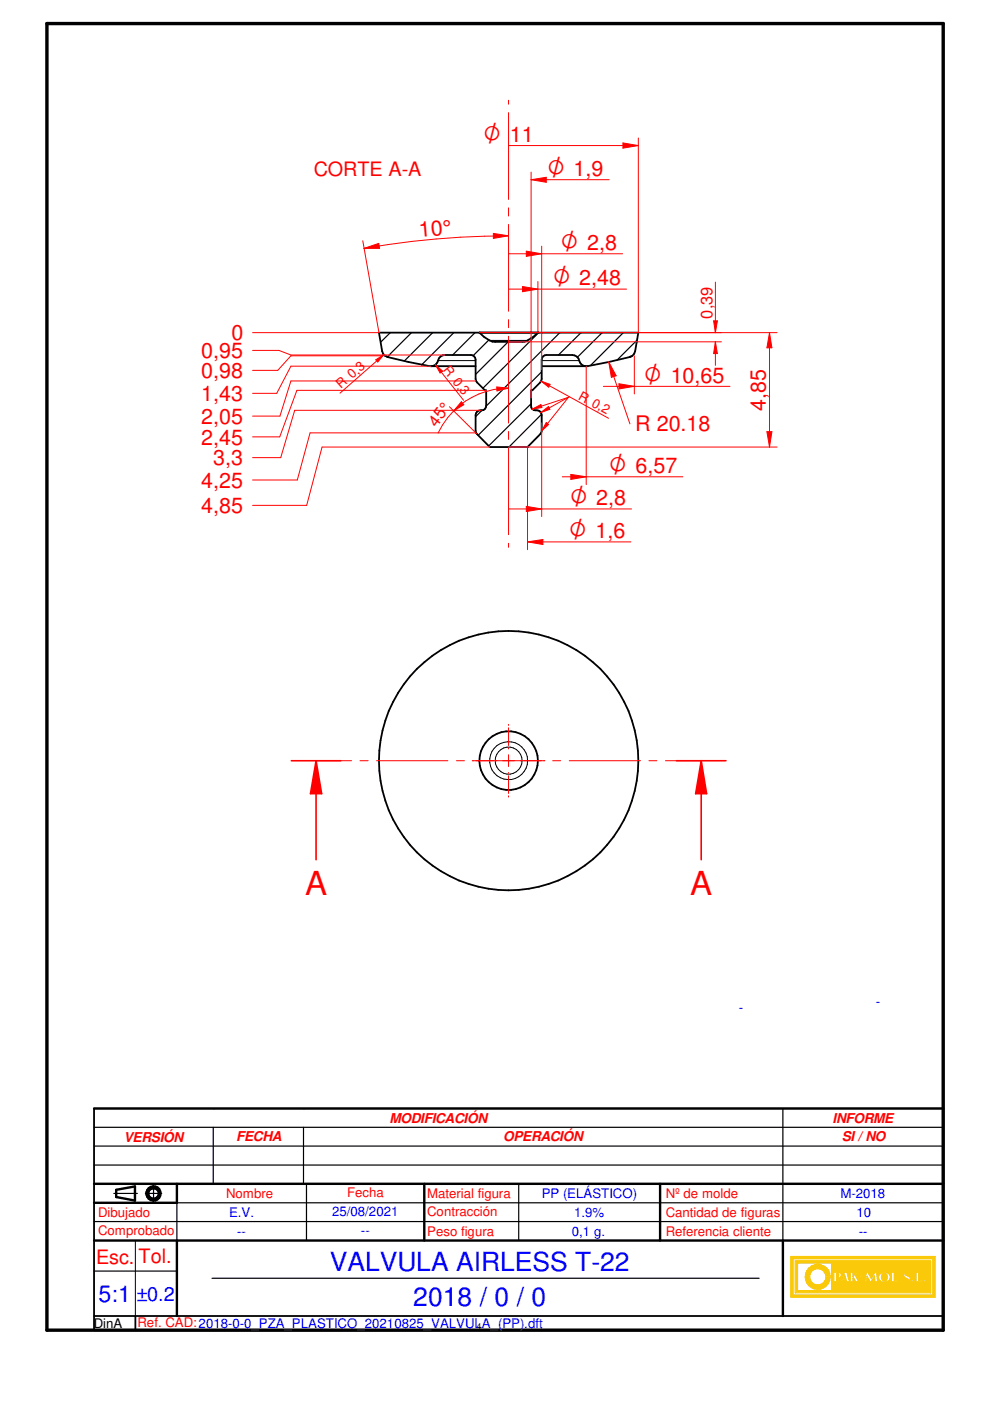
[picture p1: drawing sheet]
<svg xmlns="http://www.w3.org/2000/svg" width="210mm" height="297mm" viewBox="0 0 210 297" stroke-linecap="round" stroke-linejoin="round" font-family="sans-serif">
<path d="M9.9 5h190.1v277h-190.1z" fill="none" stroke="#000" stroke-width=".72"/>
<g fill="none" stroke="#000" stroke-width=".51">
<path d="M19.9 255h17.6M19.9 251h180.1M24.6 252.3v1.5M28.6 251.5v3.1M140 251v12M19.9 263h180.1M166 263v16"/>
<circle cx="32.5" cy="253" r="1.5"/>
<circle cx="32.6" cy="253" r="1.14"/>
</g>
<path d="M19.9 235v47h180.1v-47M19.9 279h180.1M28.7 279v3" fill="none" stroke="#000" stroke-width=".38"/>
<g fill="none" stroke="#000" stroke-width=".25">
<path d="M45.2 239v12M64.3 239v12M166 235v28M19.9 247h180.1M19.9 259h180.1M24.1 253h5M30.8 253h3.5M32.6 251.3v3.5M37.5 255v8M65 251v12M110 251v12M19.9 269.5h17.6"/>
<path d="M45 271h116"/>
</g>
<g fill="#faca0a">
<path d="M167.7 266.4v8.6h30.5v-8.6zM168.1 266.9h29.7v7.7h-29.7z" fill-rule="evenodd"/>
<path d="M168.6 267.3v6.8h28.7v-6.8zM193.1 271.5a.3 .3 0 0 1 .6 0 .3 .3 0 0 1-.6 0zM194.2 269.7h.6v1.9h.8v.2h-1.4zM195.9 271.4l.4-.1v.4l-.3 .1zM169.1 267.8h7.2v5.8h-7.2zM176.8 269.7h.8a.61 .61 0 0 1 .8 .5 .61 .61 0 0 1-.6 .7h-.4v.9h-.6zM179 269.7h.5l.6 2.1h-.6l-.1-.4h-.6l-.2 .4h-.2zM180.3 269.7h.5v.9l.8-.9h.3l-.5 .7 .7 1.4h-.7l-.5-.9-.1 .9h-.5zM182.2 270.6h.8v.2h-.8zM183.7 269.7h.3l.7 1.4 .8-1.4h.3l.3 2.1h-.6l-.1-1.2-.7 1.2h-.2l-.6-1.2-.2 1.2h-.4zM186.4 270.2a1.19 1.19 0 0 1 1.7-.4 1.19 1.19 0 0 1 .3 1.7 1.2 1.2 0 0 1-1.5 .2 1.2 1.2 0 0 1-.5-1.5zM189 269.7h.6v1.9h.8v.2h-1.4zM191.6 270a.73 .73 0 0 1 .8-.3 .73 .73 0 0 1 .6 .6l-.3 .1a.35 .35 0 0 0-.3-.5 .35 .35 0 0 0-.4 .4l.3 .1a.74 .74 0 0 1 .6 1.1 .74 .74 0 0 1-1.2 .1l-.1-.5h.2v.3a.35 .35 0 0 0 .5 .2 .35 .35 0 0 0 .1-.5 .88 .88 0 0 1-.8-1.1z" fill-rule="evenodd"/>
</g>
<g fill="none" stroke="#faca0a" stroke-width=".25">
<path d="M176.8 269.7h.8a.63 .63 0 0 1 .7 .3 .63 .63 0 0 1 0 .8l-.9 .1v.9h-.6zM179 269.7h.5l.6 2.1h-.6l-.1-.4h-.6l-.2 .4h-.2zM180.3 269.7h.5v.9l.8-.9h.3l-.5 .7 .7 1.4h-.7l-.5-.9-.1 .9h-.5zM183.7 269.7h.3l.7 1.4 .8-1.4h.3l.3 2.1h-.6l-.1-1.2-.7 1.2h-.2l-.6-1.2-.2 1.2h-.4zM186.4 270.2a1.19 1.19 0 0 1 1.7-.4 1.19 1.19 0 0 1 .3 1.7 1.2 1.2 0 0 1-1.5 .2 1.2 1.2 0 0 1-.5-1.5zM191.8 271.3h.1M192.2 271.7l-.4-.3v-.3h-.2a.73 .73 0 0 0 .4 .7 .73 .73 0 0 0 .8-.1M192.2 271.7h.1M192.2 269.7l-.4 .2-.2 .4a1.24 1.24 0 0 0 .9 1l.1 .1M192.3 269.7h.1M192.3 269.7l.6 .3 .1 .3-.3 .1a.35 .35 0 0 0-.3-.5 .35 .35 0 0 0-.4 .4l1 .6-.2 .8M192.3 270.4h.1"/>
<path d="M192.6 271.4h.1M192.6 271.4l-.4 .3M192.8 271.7h.1"/>
</g>
<path d="M171.3 269.1a2.65 2.65 0 0 1 2.9-.9 2.65 2.65 0 0 1 1.8 2.4h-.9a1.75 1.75 0 0 0-2.6-1.4 1.75 1.75 0 0 0 0 3 1.75 1.75 0 0 0 2.6-1.4h.9a2.66 2.66 0 0 1-3.6 2.4 2.66 2.66 0 0 1-1.1-4.1z" fill-rule="evenodd" fill="#faca0a"/>
<path d="M171.5 268.9a2.65 2.65 0 0 1 2.8-.7 2.65 2.65 0 0 1 1.7 2.4h-.9a1.74 1.74 0 0 0-2.6-1.4 1.74 1.74 0 0 0 0 3 1.74 1.74 0 0 0 2.6-1.4h.9a2.65 2.65 0 0 1-3.7 2.3 2.65 2.65 0 0 1-.8-4.2z" fill="none" stroke="#faca0a" stroke-width=".25"/>
<path d="M177.4 270l.4 .2v.4l-.3 .2h-.1z" fill-rule="evenodd" fill="#faca0a"/>
<path d="M177.4 270l.4 .2v.4l-.3 .2h-.1z" fill="none" stroke="#faca0a" stroke-width=".25"/>
<path d="M179.1 270.3l.2 .8h-.5z" fill="#faca0a"/>
<path d="M179.1 270.3l.2 .8h-.5z" fill="none" stroke="#faca0a" stroke-width=".25"/>
<path d="M187.1 270.2a.65 .65 0 0 1 .8-.1 .65 .65 0 0 1 .3 .7 .68 .68 0 0 1-.7 .9 .68 .68 0 0 1-.6-.9z" fill-rule="evenodd" fill="#faca0a"/>
<g fill="none" stroke="#faca0a" stroke-width=".25">
<path d="M167.7 266.4h30.5v8.6h-30.5zM168.1 266.9h29.7v7.7h-29.7zM168.6 267.3h28.7v6.8h-28.7zM169.1 267.8h7.2v5.8h-7.2zM182.2 270.6h.8v.2h-.8zM187.2 270l.3-.1a.9 .9 0 0 1 .6 .9 .9 .9 0 0 1-.6 .9 .96 .96 0 0 1-.3-1.7zM189 269.7h.6v1.9h.8v.2h-1.4zM194.2 269.7h.6v1.9h.8v.2h-1.4zM195.9 271.4l.4-.1v.4l-.3 .1z"/>
<circle cx="193.4" cy="271.5" r=".27"/>
</g>
<path d="M19.9 235h180.1M24.6 253.8l4 .8M28.6 251.5l-4 .8M37.5 251v4M90 251v12M37.5 263v16" fill="none" stroke="#000" stroke-width=".51"/>
<g fill="none" stroke="#000" stroke-width=".25">
<path d="M82.8 70.5l-2.1 2.1M87.2 70.5l-5.1 5.1M91.7 70.5l-6 6M96.2 70.5l-6.7 6.8M100.7 70.5l-4.7 4.8M103.6 72.1l-3.3 3.3M107.7 72.5l-6.9 6.9M114.2 70.5l-11.8 11.8M114.9 78.8l-13.5 13.5M118.7 70.5l-15.6 15.6M123.2 70.5l-4.8 4.8M127.7 70.5l-5.3 5.2"/>
<path d="M132.2 70.5l-7 7M135.1 72.1l-4.3 4.3M102.2 87l-1.4 1.3M112.6 85.6l-9 8.9M114.8 87.8l-6.9 7M19.9 239h180.1M19.9 235h180.1M45.2 235h.1M64.3 235h.1M19.9 243h180.1M37.5 255h162.5"/>
</g>
<g fill="none" stroke="#000" stroke-width=".21">
<path d="M92.9 76.5h7.9M103.8 72.2h8M114.9 76.5h7.9M28.7 263v16"/>
<circle cx="107.8" cy="161.3" r="4"/>
<circle cx="107.8" cy="161.3" r="2.87"/>
</g>
<g fill="none" stroke="#000" stroke-width=".38">
<path d="M82.1 75.6l-.5-.2-.6-.9-.7-4h55l-.6 4-.6 .9-.5 .2M82.1 75.7l9 1.9h9.7M91.6 77.6a1.78 1.78 0 0 0 1.4-1.6l.4-.4 1-.3h5.5a1.01 1.01 0 0 1 .9 .9l.1 4.5 1.9 2.1h.3v3.2a1 1 0 0 1-1.3 1 1.01 1.01 0 0 0-1 1l.1 3.7 2.9 3.1h8l3-3.1 .1-3.7a1.27 1.27 0 0 0-1.7-1l-.6-.6v-3.6h.3l1.9-2.1 .1-4.5a1.01 1.01 0 0 1 .9-.9h5.5a1.7 1.7 0 0 1 1.7 1.6l.6 .6 .5 .1M101.6 70.5a4.9 4.9 0 0 0 3.4 2h5.7a5.1 5.1 0 0 0 3.3-2M133.6 75.7l-9.1 1.9h-9.6"/>
<circle cx="107.8" cy="161.3" r="6.2"/>
<circle cx="107.9" cy="161.3" r="27.5"/>
</g>
<g fill="none" stroke="#f00" stroke-width=".21">
<path d="M107.8 153.6v.2M107.8 154.3v3.8M107.8 158.6v.2M67 161.3h7.5M76.3 161.3h1.8M79.8 161.3h15.2M96.8 161.3h1.7M100.1 161.3h15.4M107.8 160v2.5M107.8 163.8v.2M107.8 164.5v3.7M107.8 168.7v.3"/>
<path d="M117.2 161.3h1.7M120.7 161.3h15.1M137.6 161.3h1.7M141.1 161.3h7.6"/>
</g>
<g fill="#000">
<circle cx="82.1" cy="75.7" r=".19"/>
<circle cx="101.6" cy="70.5" r=".19"/>
<circle cx="114" cy="70.5" r=".19"/>
<circle cx="133.6" cy="75.6" r=".19"/>
</g>
<path d="M72.3 161.3h-5.3v21M143.4 161.3h5.3" fill="none" stroke="#f00" stroke-width=".34"/>
<path d="M67 161.3l1.2 7h-2.4z" fill="#f00"/>
<path d="M67 161.3l1.2 7h-2.4zM148.7 161.3v21" fill="none" stroke="#f00" stroke-width=".34"/>
<path d="M148.7 161.3l1.1 7h-2.3z" fill="#f00"/>
<path d="M61.8 161.3h5.2M148.7 161.3l1.1 7h-2.3zM148.7 161.3h5.2" fill="none" stroke="#f00" stroke-width=".34"/>
<path d="M107.8 21.3v.8M107.8 23.9v18.4M132.1 30.3l3.2 .6-3.2 .5zM135.3 29.3v41.2M107.8 44.1v1.7M107.8 47.6v18.4M107.8 67.8v1.7M107.8 71.3v18.4M107.8 91.5v1.7M107.8 95v18.4M107.8 115.2v.8" fill="none" stroke="#f00" stroke-width=".21"/>
<path d="M132.1 30.3l3.2 .6-3.2 .5z" fill="#f00"/>
<path d="M107.8 30.9h27.5M111.8 94.8v21.7M111.8 114.9l3.3-.5v1z" fill="none" stroke="#f00" stroke-width=".21"/>
<path d="M111.8 114.9l3.3-.5v1z" fill="#f00"/>
<path d="M114.9 89.7v19.8M111.6 107.4l3.3 .5-3.3 .6zM111.8 114.9h22" fill="none" stroke="#f00" stroke-width=".21"/>
<path d="M111.6 107.4l3.3 .5-3.3 .6z" fill="#f00"/>
<path d="M112.6 36.5v47.9M112.6 38.1l3.2-.5v1zM107.8 107.9h26.1" fill="none" stroke="#f00" stroke-width=".21"/>
<path d="M112.6 38.1l3.2-.5v1z" fill="#f00"/>
<path d="M112.6 38.1h16.6M111.6 53.3l3.3 .5-3.3 .6zM114.9 52.2v26.1" fill="none" stroke="#f00" stroke-width=".21"/>
<path d="M111.6 53.3l3.3 .5-3.3 .6z" fill="#f00"/>
<path d="M107.8 53.8h24.2M124.3 77.6v25.1M121 100.6l3.3 .5-3.3 .5z" fill="none" stroke="#f00" stroke-width=".21"/>
<path d="M121 100.6l3.3 .5-3.3 .5z" fill="#f00"/>
<path d="M134.5 75.4v8.1M131.2 81.4l3.3 .5-3.3 .6zM119.2 101.1h25.6" fill="none" stroke="#f00" stroke-width=".21"/>
<path d="M131.2 81.4l3.3 .5-3.3 .6z" fill="#f00"/>
<path d="M114 59.7v10.8M110.8 60.7l3.2 .6-3.2 .5zM127.9 81.9h26.9" fill="none" stroke="#f00" stroke-width=".21"/>
<path d="M110.8 60.7l3.2 .6-3.2 .5z" fill="#f00"/>
<path d="M53.6 70.5h26.7M53.6 74.3h5.5l2.6 1h32.7M79.7 76.3l1.7-1.1-1.3 1.5zM81.2 75.4h-19.5l-2.8 3.1h-5.3M81.4 75.2l-9.3 8.2M91.4 77.6h-29.7l-3 5.8h-5.1M107.8 61.3h25M100.8 80.8h-39.1l-2.3 7.4h-5.8M100.8 91.8h-35.1l-2.7 10h-9.4M102 87h-39.5l-3 10h-5.9M103.1 82.8h-40.2l-3.6 9.8h-5.7M103.8 94.8h-35.5l-3.3 12.3h-11.4" fill="none" stroke="#f00" stroke-width=".21"/>
<path d="M79.7 76.3l1.7-1.1-1.3 1.5z" fill="#f00"/>
<path d="M92.3 77.3l6 7.6M92.3 77.3l1.6 1.4-.6 .4z" fill="none" stroke="#f00" stroke-width=".21"/>
<path d="M92.3 77.3l1.6 1.4-.6 .4z" fill="#f00"/>
<path d="M114.7 80.8l14.3 7.9M114.7 80.8l1.9 .7-.3 .6z" fill="none" stroke="#f00" stroke-width=".21"/>
<path d="M114.7 80.8l1.9 .7-.3 .6z" fill="#f00"/>
<path d="M120.7 84.1l-6 3.4" fill="none" stroke="#f00" stroke-width=".21"/>
<path d="M114.7 87.5l1.6-1.3 .3 .6z" fill="#f00"/>
<path d="M114.7 87.5l1.6-1.3 .3 .6zM120.5 84.2l-5.6 7.2" fill="none" stroke="#f00" stroke-width=".21"/>
<path d="M115.8 89.6l.5 .4-1.4 1.4z" fill="#f00"/>
<path d="M115.8 89.6l.5 .4-1.4 1.4zM120.5 84.2l-7.6 2.5" fill="none" stroke="#f00" stroke-width=".21"/>
<path d="M112.9 86.7l1.8-.9 .2 .6z" fill="#f00"/>
<path d="M76.9 51.1l3.4 19.4M104.6 49.5l3.2 .5-3.2 .5zM112.9 86.7l1.8-.9 .2 .6z" fill="none" stroke="#f00" stroke-width=".21"/>
<path d="M104.6 49.5l3.2 .5-3.2 .5z" fill="#f00"/>
<path d="M77.2 52.7l3.1-1.1 .2 1.1z" fill="none" stroke="#f00" stroke-width=".21"/>
<path d="M77.2 52.7l3.1-1.1 .2 1.1z" fill="#f00"/>
<path d="M107.8 50a180.3 180.3 0 0 0-30.6 2.7M129.1 76.7l4.5 13.2" fill="none" stroke="#f00" stroke-width=".21"/>
<path d="M129.1 76.7l1.5 3-1 .3z" fill="#f00"/>
<path d="M129.1 76.7l1.5 3-1 .3zM95.3 86.2l5.8 5.8M105.3 82l2.5 .3-2.4 .6z" fill="none" stroke="#f00" stroke-width=".21"/>
<path d="M105.3 82l2.5 .3-2.4 .6z" fill="#f00"/>
<path d="M97.8 85.2l.5 .6-2.1 1.3z" fill="none" stroke="#f00" stroke-width=".21"/>
<path d="M97.8 85.2l.5 .6-2.1 1.3z" fill="#f00"/>
<path d="M101.6 70.5h51.4M107.8 72.5h45.2M151.3 68h.8l-.4 2.5zM107.8 82.3a16.6 16.6 0 0 0-14.9 9.5" fill="none" stroke="#f00" stroke-width=".21"/>
<path d="M151.3 68h.8l-.4 2.5z" fill="#f00"/>
<path d="M151.7 72.5l.4 2.5h-.8z" fill="none" stroke="#f00" stroke-width=".21"/>
<path d="M151.7 72.5l.4 2.5h-.8z" fill="#f00"/>
<path d="M151.7 59.8v10.7M107.8 70.5h57M151.7 72.5v5M163.2 70.5l.5 3.2h-1.1zM107.8 94.8h57" fill="none" stroke="#f00" stroke-width=".21"/>
<path d="M163.2 70.5l.5 3.2h-1.1z" fill="#f00"/>
<path d="M162.6 91.5h1.1l-.5 3.3z" fill="none" stroke="#f00" stroke-width=".21"/>
<path d="M162.6 91.5h1.1l-.5 3.3z" fill="#f00"/>
<path d="M163.2 70.5v24.3" fill="none" stroke="#f00" stroke-width=".21"/>
<g font-size="7" fill="#f00">
<text x="64.7" y="189.8">A</text>
<text x="146.3" y="189.8">A</text>
</g>
<g font-size="5.6" fill="#00f">
<text x="69.9" y="269.4">VALVULA AIRLESS T-22</text>
<text x="87.6" y="276.9">2018 / 0 / 0</text>
</g>
<g font-size="5" fill="#f00">
<text x="102.5" y="30.1">O</text>
<text x="116.1" y="37.3">O 1,9</text>
<text x="118.9" y="53">O 2,8</text>
<text x="117.3" y="60.5">O 2,48</text>
<text x="136.6" y="81.1">O 10,65</text>
<text x="129.2" y="100.3">O 6,57</text>
<text x="120.9" y="107.1">O 2,8</text>
<text x="120.7" y="114.1">O 1,6</text>
</g>
<text font-size="4.9" fill="#00f" x="20.9" y="276">5:1</text>
<g font-size="4.5" fill="#f00">
<text x="108.1" y="30.1">11</text>
<text x="88.9" y="50.2" transform="rotate(-5 88.9 50.2)">10°</text>
<text x="42.7" y="75.9">0,95</text>
<text x="49.1" y="72.1">0</text>
<text x="42.7" y="80.1">0,98</text>
<text x="42.7" y="85">1,43</text>
<text x="42.7" y="89.8">2,05</text>
<text x="162.3" y="87.1" transform="rotate(-90 162.3 87.1)">4,85</text>
<text x="42.7" y="94.3">2,45</text>
<text x="134.7" y="91.5">R 20.18</text>
<text x="45.2" y="98.6">3,3</text>
<text x="42.7" y="103.4">4,25</text>
<text x="42.7" y="108.8">4,85</text>
</g>
<g font-size="4.2" fill="#f00">
<text x="66.5" y="37.3">CORTE A-A</text>
<text x="20.4" y="267.9">Esc.</text>
<text x="29.3" y="267.9">Tol.</text>
</g>
<text font-size="4.2" fill="#00f" x="28.9" y="275.8">±0.2</text>
<g font-size="3.5" fill="#f00">
<text x="151.1" y="67.6" transform="rotate(-90 151.1 67.6)">0,39</text>
<text x="92.5" y="90.7" transform="rotate(-53 92.5 90.7)">45°</text>
</g>
<g font-size="2.9" fill="#f00">
<text x="82.6" y="238">MODIFICACIÓN</text>
<text x="176.5" y="238">INFORME</text>
<text x="26.2" y="242.1">VERSIÓN</text>
<text x="50.1" y="242">FECHA</text>
<text x="106.7" y="242">OPERACIÓN</text>
<text x="178.5" y="242">SI / NO</text>
</g>
<g font-size="2.8" fill="#f00">
<text x="72.3" y="82.5" transform="rotate(-41 72.3 82.5)">R 0,3</text>
<text x="93.9" y="78.4" transform="rotate(52 93.9 78.4)">R 0,3</text>
<text x="122.4" y="84.5" transform="rotate(29 122.4 84.5)">R 0,2</text>
<text x="20.8" y="257.9">Dibujado</text>
<text x="47.9" y="254">Nombre</text>
<text x="73.6" y="253.8">Fecha</text>
<text x="90.6" y="253.9">Material figura</text>
<text x="90.6" y="257.9">Contracción</text>
<text x="141.1" y="254">Nº de molde</text>
<text x="141.1" y="257.9">Cantidad de figuras</text>
<text x="20.8" y="261.9">Comprobado</text>
<text x="90.6" y="262">Peso figura</text>
<text x="141.1" y="262">Referencia cliente</text>
<text x="29.2" y="281.4">Ref. CAD:2018-0-0_PZA_PLASTICO_20210825_VALVULA_(PP).dft</text>
</g>
<g font-size="2.8" fill="#00f">
<text x="156.6" y="214.5">-</text>
<text x="185.7" y="213.3">-</text>
<text x="48.6" y="258">E.V.</text>
<text x="70.4" y="257.9">25/08/2021</text>
<text x="114.9" y="254">PP (ELÁSTICO)</text>
<text x="121.8" y="258">1.9%</text>
<text x="178.2" y="254">M-2018</text>
<text x="181.6" y="257.9">10</text>
<text x="50.3" y="262">--</text>
<text x="76.5" y="261.9">--</text>
<text x="121.2" y="262">0,1 g.</text>
<text x="182.1" y="262.1">--</text>
</g>
<text font-size="2.8" x="19.9" y="281.5">DinA</text>
<text font-size="1.7" x="101.1" y="281.7">4</text>
</svg>
